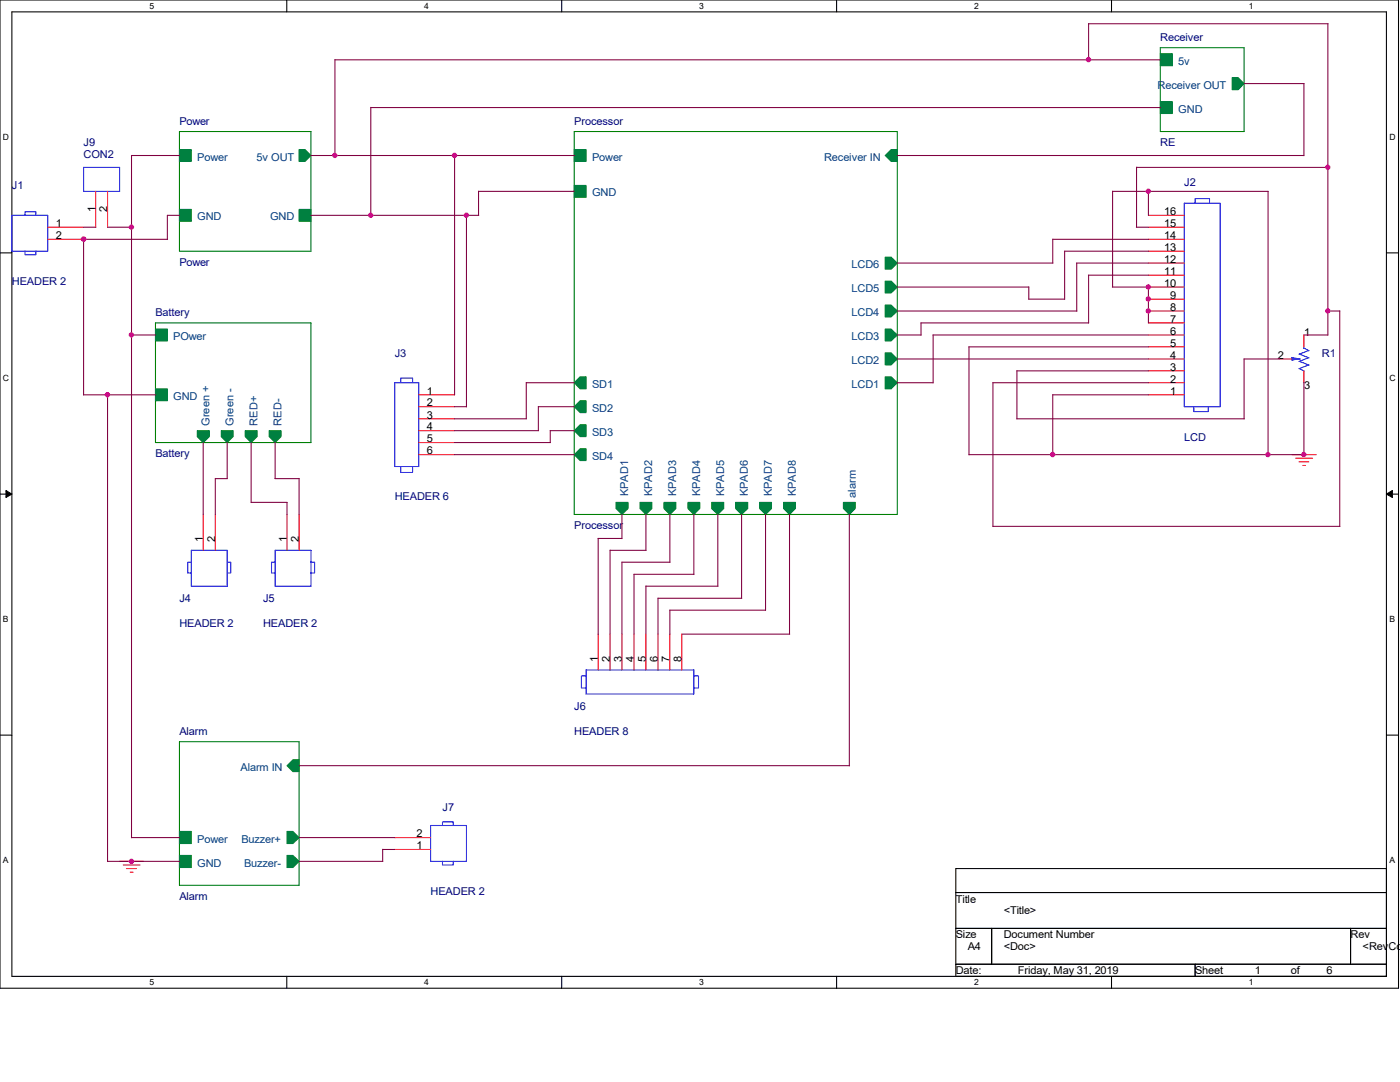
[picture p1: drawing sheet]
<svg xmlns="http://www.w3.org/2000/svg" width="279mm" height="216mm" viewBox="0 0 279 216" stroke-linecap="round" stroke-linejoin="round" font-family="sans-serif">
<path d="M0 0h279.1v197.2h-279.1zM2.4 2.4h274.3v192.4h-274.3z" fill="none" stroke="#000" stroke-width=".21"/>
<g fill="#fff">
<path d="M29.8 .3h.9v1.9h-.9z"/>
<path d="M29.8 195.1h.9v1.9h-.9z"/>
</g>
<path d="M57.2 0v2.4M57.2 194.8v2.4" fill="none" stroke="#000" stroke-width=".21"/>
<g fill="#fff">
<path d="M84.7 .3h.9v1.9h-.9z"/>
<path d="M84.7 195.1h.9v1.9h-.9z"/>
</g>
<path d="M112.1 0v2.4M112.1 194.8v2.4" fill="none" stroke="#000" stroke-width=".21"/>
<g fill="#fff">
<path d="M139.5 .3h1v1.9h-1z"/>
<path d="M139.5 195.1h1v1.9h-1z"/>
</g>
<path d="M167 0v2.4M167 194.8v2.4" fill="none" stroke="#000" stroke-width=".21"/>
<g fill="#fff">
<path d="M194.4 .3h.9v1.9h-.9z"/>
<path d="M194.4 195.1h.9v1.9h-.9z"/>
</g>
<path d="M221.8 0v2.4M221.8 194.8v2.4" fill="none" stroke="#000" stroke-width=".21"/>
<g fill="#fff">
<path d="M249.3 .3h.9v1.9h-.9z"/>
<path d="M249.3 195.1h.9v1.9h-.9z"/>
<path d="M.6 26.4h1.2v1.9h-1.2z"/>
<path d="M277.3 26.4h1.2v1.9h-1.2z"/>
<path d="M.6 74.5h1.2v1.9h-1.2z"/>
<path d="M277.3 74.5h1.2v1.9h-1.2z"/>
</g>
<path d="M0 50.5h2.4M276.7 50.5h2.4" fill="none" stroke="#000" stroke-width=".21"/>
<g fill="#fff">
<path d="M.6 122.6h1.1v1.9h-1.1z"/>
<path d="M277.3 122.6h1.1v1.9h-1.1z"/>
</g>
<path d="M0 98.6h2.4M276.7 98.6h2.4" fill="none" stroke="#000" stroke-width=".21"/>
<path d="M1.2 97.9l1.2 .7-1.2 .7zM276.7 98.6l1.2-.7v1.4z" fill="#000" stroke="#000" stroke-width=".2"/>
<g fill="#fff">
<path d="M.6 170.7h1.1v1.9h-1.1z"/>
<path d="M277.3 170.7h1.1v1.9h-1.1z"/>
</g>
<path d="M0 146.7h2.4M276.7 146.7h2.4M190.8 173.3h85.9v21.5h-85.9zM190.8 178.1h85.9M190.8 185.3h85.9M190.8 192.4h85.9M197.9 185.3v7.1M238.5 192.4v2.4M269.5 185.3v7.1" fill="none" stroke="#000" stroke-width=".21"/>
<path d="M231.6 9.5h16.7v16.7h-16.7zM35.8 26.2h26.3v23.9h-26.3zM114.6 26.2h64.5v76.5h-64.5zM31 64.4h31.1v23.9h-31.1zM35.8 148h23.9v28.7h-23.9z" fill="none" stroke="#008000" stroke-width=".21"/>
<g fill="#008040" stroke="#008040" stroke-width=".21">
<path d="M35.8 29.8h2.4v2.4h-2.4z" fill-rule="evenodd"/>
<path d="M35.8 41.8h2.4v2.4h-2.4z" fill-rule="evenodd"/>
<path d="M59.7 41.8h2.4v2.4h-2.4z" fill-rule="evenodd"/>
<path d="M59.7 29.8h1.2l1.2 1.2-1.2 1.2h-1.2z" fill-rule="evenodd"/>
<path d="M35.8 170.7h2.4v2.4h-2.4z" fill-rule="evenodd"/>
<path d="M35.8 165.9h2.4v2.4h-2.4z" fill-rule="evenodd"/>
<path d="M57.3 170.7h1.2l1.2 1.2-1.2 1.2h-1.2z" fill-rule="evenodd"/>
<path d="M57.3 165.9h1.2l1.2 1.2-1.2 1.2h-1.2z" fill-rule="evenodd"/>
<path d="M57.3 152.8l1.2-1.2h1.2v2.4h-1.2z" fill-rule="evenodd"/>
<path d="M39.4 85.9h2.4v1.2l-1.2 1.2-1.2-1.2z" fill-rule="evenodd"/>
<path d="M44.2 85.9h2.3v1.2l-1.2 1.2-1.1-1.2z" fill-rule="evenodd"/>
<path d="M48.9 85.9h2.4v1.2l-1.2 1.2-1.2-1.2z" fill-rule="evenodd"/>
<path d="M53.7 85.9h2.4v1.2l-1.2 1.2-1.2-1.2z" fill-rule="evenodd"/>
<path d="M31 65.7h2.4v2.3h-2.4z" fill-rule="evenodd"/>
<path d="M31 77.6h2.4v2.4h-2.4z" fill-rule="evenodd"/>
<path d="M114.6 29.8h2.4v2.4h-2.4z" fill-rule="evenodd"/>
<path d="M114.6 37h2.4v2.4h-2.4z" fill-rule="evenodd"/>
<path d="M115.8 75.2h1.2v2.4h-1.2l-1.2-1.2z" fill-rule="evenodd"/>
<path d="M115.8 80h1.2v2.3h-1.2l-1.2-1.1z" fill-rule="evenodd"/>
<path d="M114.6 85.9l1.2-1.1h1.2v2.3h-1.2z" fill-rule="evenodd"/>
<path d="M114.6 90.7l1.2-1.2h1.2v2.4h-1.2z" fill-rule="evenodd"/>
<path d="M177.8 29.8h1.3v2.4h-1.3l-1.1-1.2z" fill-rule="evenodd"/>
<path d="M176.7 75.2h1.1l1.3 1.2-1.3 1.2h-1.1z" fill-rule="evenodd"/>
<path d="M176.7 70.4h1.1l1.3 1.2-1.3 1.2h-1.1z" fill-rule="evenodd"/>
<path d="M176.7 65.7h1.1l1.3 1.1-1.3 1.2h-1.1z" fill-rule="evenodd"/>
<path d="M176.7 60.9h1.1l1.3 1.2-1.3 1.1h-1.1z" fill-rule="evenodd"/>
<path d="M176.7 56.1h1.1l1.3 1.2-1.3 1.2h-1.1z" fill-rule="evenodd"/>
<path d="M176.7 51.3h1.1l1.3 1.2-1.3 1.2h-1.1z" fill-rule="evenodd"/>
<path d="M122.9 100.2h2.4v1.3l-1.2 1.2-1.2-1.2z" fill-rule="evenodd"/>
<path d="M127.7 100.2h2.4v1.3l-1.2 1.2-1.2-1.2z" fill-rule="evenodd"/>
<path d="M132.5 100.2h2.4v1.3l-1.2 1.2-1.2-1.2z" fill-rule="evenodd"/>
<path d="M137.3 100.2h2.4v1.3l-1.2 1.2-1.2-1.2z" fill-rule="evenodd"/>
<path d="M142 100.2h2.4v1.3l-1.1 1.2-1.3-1.2z" fill-rule="evenodd"/>
<path d="M146.8 100.2h2.4v1.3l-1.2 1.2-1.2-1.2z" fill-rule="evenodd"/>
<path d="M151.6 100.2h2.4v1.3l-1.2 1.2-1.2-1.2z" fill-rule="evenodd"/>
<path d="M156.4 100.2h2.3v1.3l-1.1 1.2-1.2-1.2z" fill-rule="evenodd"/>
<path d="M168.3 100.2h2.4v1.3l-1.2 1.2-1.2-1.2z" fill-rule="evenodd"/>
<path d="M231.6 10.7h2.4v2.4h-2.4z" fill-rule="evenodd"/>
<path d="M231.6 20.3h2.4v2.3h-2.4z" fill-rule="evenodd"/>
<path d="M245.9 15.5h1.2l1.2 1.2-1.2 1.2h-1.2z" fill-rule="evenodd"/>
</g>
<g fill="none" stroke="#f00" stroke-width=".21">
<path d="M19.1 38.2v7.1M21.5 38.2v7.1M9.5 45.3h7.2M9.5 47.8h7.2M229.2 45.3h7.1M229.2 47.8h7.1M229.2 59.7h7.1M229.2 57.3h7.1M229.2 54.9h7.1M229.2 52.5h7.1M229.2 50.1h7.1M229.2 43h7.1"/>
<path d="M83.6 78.8h7.1M229.2 71.6h7.1M229.2 78.8h7.1M229.2 76.4h7.1M229.2 74h7.1M229.2 69.2h7.1M229.2 66.8h7.1M229.2 64.4h7.1M229.2 62.1h7.1M255.4 71.6h2.5M260.2 66.8v2.4M260.2 74v2.4"/>
<path d="M83.6 90.7h7.1M83.6 81.2h7.1M83.6 83.6h7.1M83.6 85.9h7.1M83.6 88.3h7.1M257.9 90.7h4.8M258.6 91.4h3.4M259.2 92.2h2M260 92.9h.5M40.6 102.7v7.1M43 102.7v7.1M57.3 102.7v7.1"/>
<path d="M59.7 102.7v7.1M119.4 126.5v7.2M121.8 126.5v7.2M124.1 126.5v7.2M126.5 126.5v7.2M128.9 126.5v7.2M131.3 126.5v7.2M133.7 126.5v7.2M136.1 126.5v7.2M23.9 171.9h4.8M24.6 172.6h3.3M25.2 173.3h2"/>
<path d="M26 174h.5M78.8 169.5h7.1M78.8 167.1h7.1"/>
</g>
<g fill="none" stroke="#00f" stroke-width=".21">
<path d="M16.7 33.4h7.2v4.8h-7.2zM2.4 43h7.1v7.1h-7.1zM5 43v-.8h2.2v.8M5 50.1v.7h2.2v-.7M236.3 40.6h7.2v40.6h-7.2zM238.5 40.6v-1h2.9v1M78.8 76.4h4.8v16.7h-4.8zM80 76.4v-1h2.3v1M257.8 71.3l1.5 .3M257.9 71.8h.1M257.9 71.4h.1M257.9 71.4v.5"/>
<path d="M257.9 71.6h1.4M259.3 71.6h.1M259.3 72.1l1.9 .8M259.3 70.7l1.9 .7M259.3 73.5l1 .5M259.3 71.6l-1.4 .2M260.2 69.5l1 .5M260.2 69.2v.3M261.2 69.9l-2 .8M261.2 71.4l-2 .7M261.2 72.8l-2 .8M80 93.1v1.2h2.3v-1.2"/>
<path d="M238.3 81.2v.9h2.8v-.9M38.2 112.2h-.7v2.1h.7M38.2 109.8h7.1v7.2h-7.1zM45.3 112.2h.8v2.1h-.8M54.9 112.2h-.7v2.1h.7M54.9 109.8h7.2v7.2h-7.2zM62.1 112.2h.7v2.1h-.7M117 134.9h-1v2.4h1M117 133.7h21.5v4.8h-21.5zM138.5 134.9h.9v2.4h-.9M85.9 164.7h7.2v7.2h-7.2zM88.3 171.9v.7h2.2v-.7"/>
<path d="M88.3 164.7v-.7h2.2v.7"/>
</g>
<g fill="none" stroke="#800040" stroke-width=".21">
<path d="M66.8 11.9v19.1M66.8 11.9h164.8M217.3 4.7v7.2M217.3 4.7h47.7v62.2M248.3 16.7h12l-.1 14.4M35.9 31h-9.7v136.2M62.1 31h52.5M74 21.4v21.6M74 21.5h157.6M90.7 31v47.8M95.5 38.1v4.9M95.5 38.2h19.1"/>
<path d="M179 31h81.2M222 38.2h31.1M222 38.1v19.2M229.2 38.1v4.9M253.1 38.2v52.6M265 33.4h-38.2v11.9M16.7 45.3h2.4M21.5 45.3h4.8M33.4 47.8h-16.7v31M35.9 43h-2.5v4.8M62.1 43h33.4M93.1 43v38.2h-2.4"/>
<path d="M179 57.3h26.3M179.1 52.5h31M205.3 59.7h7.2M205.3 57.2v2.5M210.1 47.8h19.1M210.1 47.7v4.8M212.4 50.1h16.8M212.5 50.1v9.6M214.8 52.5h14.4M214.9 52.5v9.6M222 57.3h7.2v7.2M226.8 45.3h2.4"/>
<path d="M229.2 54.9h-11.9v9.6M16.7 78.8h14.4M21.5 78.8v93.1M26.2 66.8h4.9M105 76.3v7.3M105 76.4h9.6M179 66.8h4.8M179 76.4h7.2M179 71.6h50.2M179.1 62.1h35.8M183.8 64.4h33.5M183.8 64.4v2.5"/>
<path d="M193.3 69.2h35.9M193.4 69.2v21.6M198.1 76.4h31.1M198.2 76.4v28.7M202.9 74h26.3M202.9 74v9.6M210.1 78.8h19.1M210.1 78.8v12M229.2 66.8h-43v9.6M255.4 71.6h-7.2l.1 12M260.2 66.8h4.8M260.2 76.3v14.4h-66.8"/>
<path d="M265 62.1h2.4M267.4 62v43M40.6 88.3v14.4M43 95.5v7.2M43 95.5h2.4M45.3 88.3v7.2M50.1 88.3v12M54.9 88.3v7.2h4.8M59.7 95.5v7.2M90.7 83.6h14.4M90.7 85.9h16.8M90.7 88.3h19.2"/>
<path d="M90.7 90.7h23.9M107.4 81.2h7.2M107.4 81.1v4.8M114.6 85.9h-4.8v2.4M202.9 83.6h45.4M50.1 100.2h7.2M57.3 100.2v2.5M119.3 107.4h4.8M119.4 107.4v19.2M121.8 109.8v16.7M124.1 102.7v4.8M126.5 114.6h12"/>
<path d="M126.5 114.6v12M128.9 102.6v7.2h-7.1M131.3 119.3v7.2M131.3 119.4h16.7M133.7 102.6v9.6l-9.6-.1v14.4M138.5 102.7v11.9M143.3 102.6v14.4M143.3 117l-14.4-.1v9.6M148 102.6v16.8M152.8 102.7v19.1M157.6 102.6v23.9M169.5 102.7v50.1"/>
<path d="M198.2 105h69.2M133.6 121.8h19.2M133.7 121.8v4.8M136.1 126.5h21.5M59.7 152.8h109.8M21.5 171.9h14.4M26.2 167.1h9.7M59.7 171.9h16.7M59.7 167.1h19.1M76.4 169.5h2.4M76.4 169.5v2.4"/>
</g>
<g fill="#f0f" stroke="#f0f" stroke-width=".21">
<circle cx="16.7" cy="47.7" r=".47"/>
<circle cx="66.8" cy="31" r=".44"/>
<circle cx="74" cy="42.9" r=".44"/>
<circle cx="217.2" cy="11.9" r=".44"/>
<circle cx="90.7" cy="31" r=".44"/>
<circle cx="21.4" cy="78.8" r=".44"/>
<circle cx="26.2" cy="171.9" r=".44"/>
<circle cx="26.2" cy="66.8" r=".44"/>
<circle cx="93.1" cy="42.9" r=".44"/>
<circle cx="265" cy="33.4" r=".44"/>
<circle cx="210.1" cy="90.7" r=".44"/>
<circle cx="253" cy="90.7" r=".44"/>
<circle cx="229.2" cy="57.3" r=".44"/>
<circle cx="229.2" cy="59.6" r=".44"/>
<circle cx="229.2" cy="62" r=".44"/>
<circle cx="229.2" cy="38.2" r=".44"/>
<circle cx="260.2" cy="90.7" r=".44"/>
<circle cx="265" cy="62" r=".44"/>
<circle cx="26.2" cy="45.3" r=".44"/>
</g>
<g font-size="2.2" fill="#000080">
<text x="231.6" y="8.2">Receiver</text>
<text x="16.7" y="29.2">J9</text>
<text x="35.8" y="24.9">Power</text>
<text x="114.6" y="24.9">Processor</text>
<text x="231.6" y="29.2">RE</text>
<text x="16.7" y="31.6">CON2</text>
<text x="2.4" y="37.8">J1</text>
<text x="236.3" y="37.1">J2</text>
<text x="35.8" y="53.1">Power</text>
<text x="2.4" y="56.9">HEADER 2</text>
<text x="31" y="63.1">Battery</text>
<text x="78.8" y="71.2">J3</text>
<text x="263.8" y="71.2">R1</text>
<text x="236.3" y="87.9">LCD</text>
<text x="31" y="91.3">Battery</text>
<text x="78.8" y="99.9">HEADER 6</text>
<text x="114.6" y="105.6">Processor</text>
<text x="35.8" y="120.1">J4</text>
<text x="35.8" y="125.2">HEADER 2</text>
<text x="52.5" y="120.1">J5</text>
<text x="52.5" y="125.2">HEADER 2</text>
<text x="114.6" y="141.6">J6</text>
<text x="35.8" y="146.6">Alarm</text>
<text x="114.6" y="146.6">HEADER 8</text>
<text x="88.3" y="161.9">J7</text>
<text x="35.8" y="179.6">Alarm</text>
<text x="85.9" y="178.6">HEADER 2</text>
</g>
<g font-size="2.2" fill="#004080">
<text x="231" y="17.7">Receiver OUT</text>
<text x="235.2" y="13">5v</text>
<text x="235.2" y="22.5">GND</text>
<text x="39.4" y="32">Power</text>
<text x="51.2" y="32">5v OUT</text>
<text x="118.1" y="32">Power</text>
<text x="164.5" y="32">Receiver IN</text>
<text x="118.1" y="39.2">GND</text>
<text x="39.4" y="44">GND</text>
<text x="53.9" y="44">GND</text>
<text x="170" y="53.6">LCD6</text>
<text x="170" y="58.3">LCD5</text>
<text x="170" y="63.1">LCD4</text>
<text x="34.6" y="67.9">POwer</text>
<text x="170" y="67.9">LCD3</text>
<text x="118.1" y="77.4">SD1</text>
<text x="170" y="77.4">LCD1</text>
<text x="170" y="72.6">LCD2</text>
<text x="34.6" y="79.8">GND</text>
<text x="118.1" y="82.2">SD2</text>
<text x="41.8" y="85" transform="rotate(-90 41.8 85)">Green +</text>
<text x="46.6" y="85" transform="rotate(-90 46.6 85)">Green -</text>
<text x="51.4" y="85" transform="rotate(-90 51.4 85)">RED+</text>
<text x="56.2" y="85" transform="rotate(-90 56.2 85)">RED-</text>
<text x="118.1" y="87">SD3</text>
<text x="118.1" y="91.7">SD4</text>
<text x="125.4" y="99.1" transform="rotate(-90 125.4 99.1)">KPAD1</text>
<text x="130.2" y="99.1" transform="rotate(-90 130.2 99.1)">KPAD2</text>
<text x="135" y="99.1" transform="rotate(-90 135 99.1)">KPAD3</text>
<text x="139.7" y="99.1" transform="rotate(-90 139.7 99.1)">KPAD4</text>
<text x="144.5" y="99.1" transform="rotate(-90 144.5 99.1)">KPAD5</text>
<text x="149.3" y="99.1" transform="rotate(-90 149.3 99.1)">KPAD6</text>
<text x="154" y="99.1" transform="rotate(-90 154 99.1)">KPAD7</text>
<text x="158.8" y="99.1" transform="rotate(-90 158.8 99.1)">KPAD8</text>
<text x="170.8" y="99.3" transform="rotate(-90 170.8 99.3)">alarm</text>
<text x="48" y="153.8">Alarm IN</text>
<text x="39.4" y="172.9">GND</text>
<text x="39.4" y="168.1">Power</text>
<text x="48.2" y="168.1">Buzzer+</text>
<text x="48.7" y="172.9">Buzzer-</text>
</g>
<g font-size="2.2">
<text x="11.2" y="45.3">1</text>
<text x="11.2" y="47.7">2</text>
<text x="19.1" y="42.3" transform="rotate(-90 19.1 42.3)">1</text>
<text x="21.4" y="42.3" transform="rotate(-90 21.4 42.3)">2</text>
<text x="232.3" y="47.7">14</text>
<text x="232.3" y="45.3">15</text>
<text x="232.3" y="42.9">16</text>
<text x="232.3" y="52.4">12</text>
<text x="232.3" y="50.1">13</text>
<text x="232.3" y="57.2">10</text>
<text x="232.3" y="54.9">11</text>
<text x="233.5" y="59.6">9</text>
<text x="233.5" y="64.4">7</text>
<text x="233.5" y="62">8</text>
<text x="233.5" y="71.6">4</text>
<text x="233.5" y="69.2">5</text>
<text x="233.5" y="66.8">6</text>
<text x="255" y="71.6">2</text>
<text x="260.3" y="67.1">1</text>
<text x="233.5" y="76.3">2</text>
<text x="233.5" y="74">3</text>
<text x="260.3" y="77.6">3</text>
<text x="85.2" y="78.7">1</text>
<text x="85.2" y="81.1">2</text>
<text x="85.2" y="83.5">3</text>
<text x="233.5" y="78.7">1</text>
<text x="85.2" y="85.9">4</text>
<text x="85.2" y="88.3">5</text>
<text x="85.2" y="90.7">6</text>
<text x="40.5" y="108.2" transform="rotate(-90 40.5 108.2)">1</text>
<text x="42.9" y="108.2" transform="rotate(-90 42.9 108.2)">2</text>
<text x="57.2" y="108.2" transform="rotate(-90 57.2 108.2)">1</text>
<text x="59.6" y="108.2" transform="rotate(-90 59.6 108.2)">2</text>
<text x="119.3" y="132" transform="rotate(-90 119.3 132)">1</text>
<text x="121.7" y="132" transform="rotate(-90 121.7 132)">2</text>
<text x="124.1" y="132" transform="rotate(-90 124.1 132)">3</text>
<text x="126.5" y="132" transform="rotate(-90 126.5 132)">4</text>
<text x="128.9" y="132" transform="rotate(-90 128.9 132)">5</text>
<text x="131.3" y="132" transform="rotate(-90 131.3 132)">6</text>
<text x="133.6" y="132" transform="rotate(-90 133.6 132)">7</text>
<text x="136" y="132" transform="rotate(-90 136 132)">8</text>
<text x="83.1" y="167.1">2</text>
<text x="83.1" y="169.5">1</text>
<text x="190.7" y="180.1">Title</text>
<text x="200.3" y="182.5">&lt;Title&gt;</text>
<text x="190.7" y="187.2">Size</text>
<text x="193.1" y="189.7">A4</text>
<text x="200.3" y="189.7">&lt;Doc&gt;</text>
<text x="200.3" y="187.2">Document Number</text>
<text x="269.5" y="187.2">Rev</text>
<text x="271.9" y="189.7">&lt;RevCod</text>
<text x="190.7" y="194.4">Date:</text>
<text x="203.2" y="194.4">Friday, May 31, 2019</text>
<text x="238.5" y="194.4">Sheet</text>
<text x="250.4" y="194.4">1</text>
<text x="257.6" y="194.4">of</text>
<text x="264.8" y="194.4">6</text>
</g>
<g font-size="1.7">
<text x="29.8" y="1.8">5</text>
<text x="84.7" y="1.8">4</text>
<text x="139.5" y="1.8">3</text>
<text x="194.4" y="1.8">2</text>
<text x="249.3" y="1.8">1</text>
<text x=".6" y="27.9">D</text>
<text x="277.3" y="27.9">D</text>
<text x=".6" y="76">C</text>
<text x="277.3" y="76">C</text>
<text x=".6" y="124.2">B</text>
<text x="277.3" y="124.2">B</text>
<text x=".6" y="172.3">A</text>
<text x="277.3" y="172.3">A</text>
<text x="29.8" y="196.6">5</text>
<text x="84.7" y="196.6">4</text>
<text x="139.5" y="196.6">3</text>
<text x="194.4" y="196.6">2</text>
<text x="249.3" y="196.6">1</text>
</g>
</svg>
